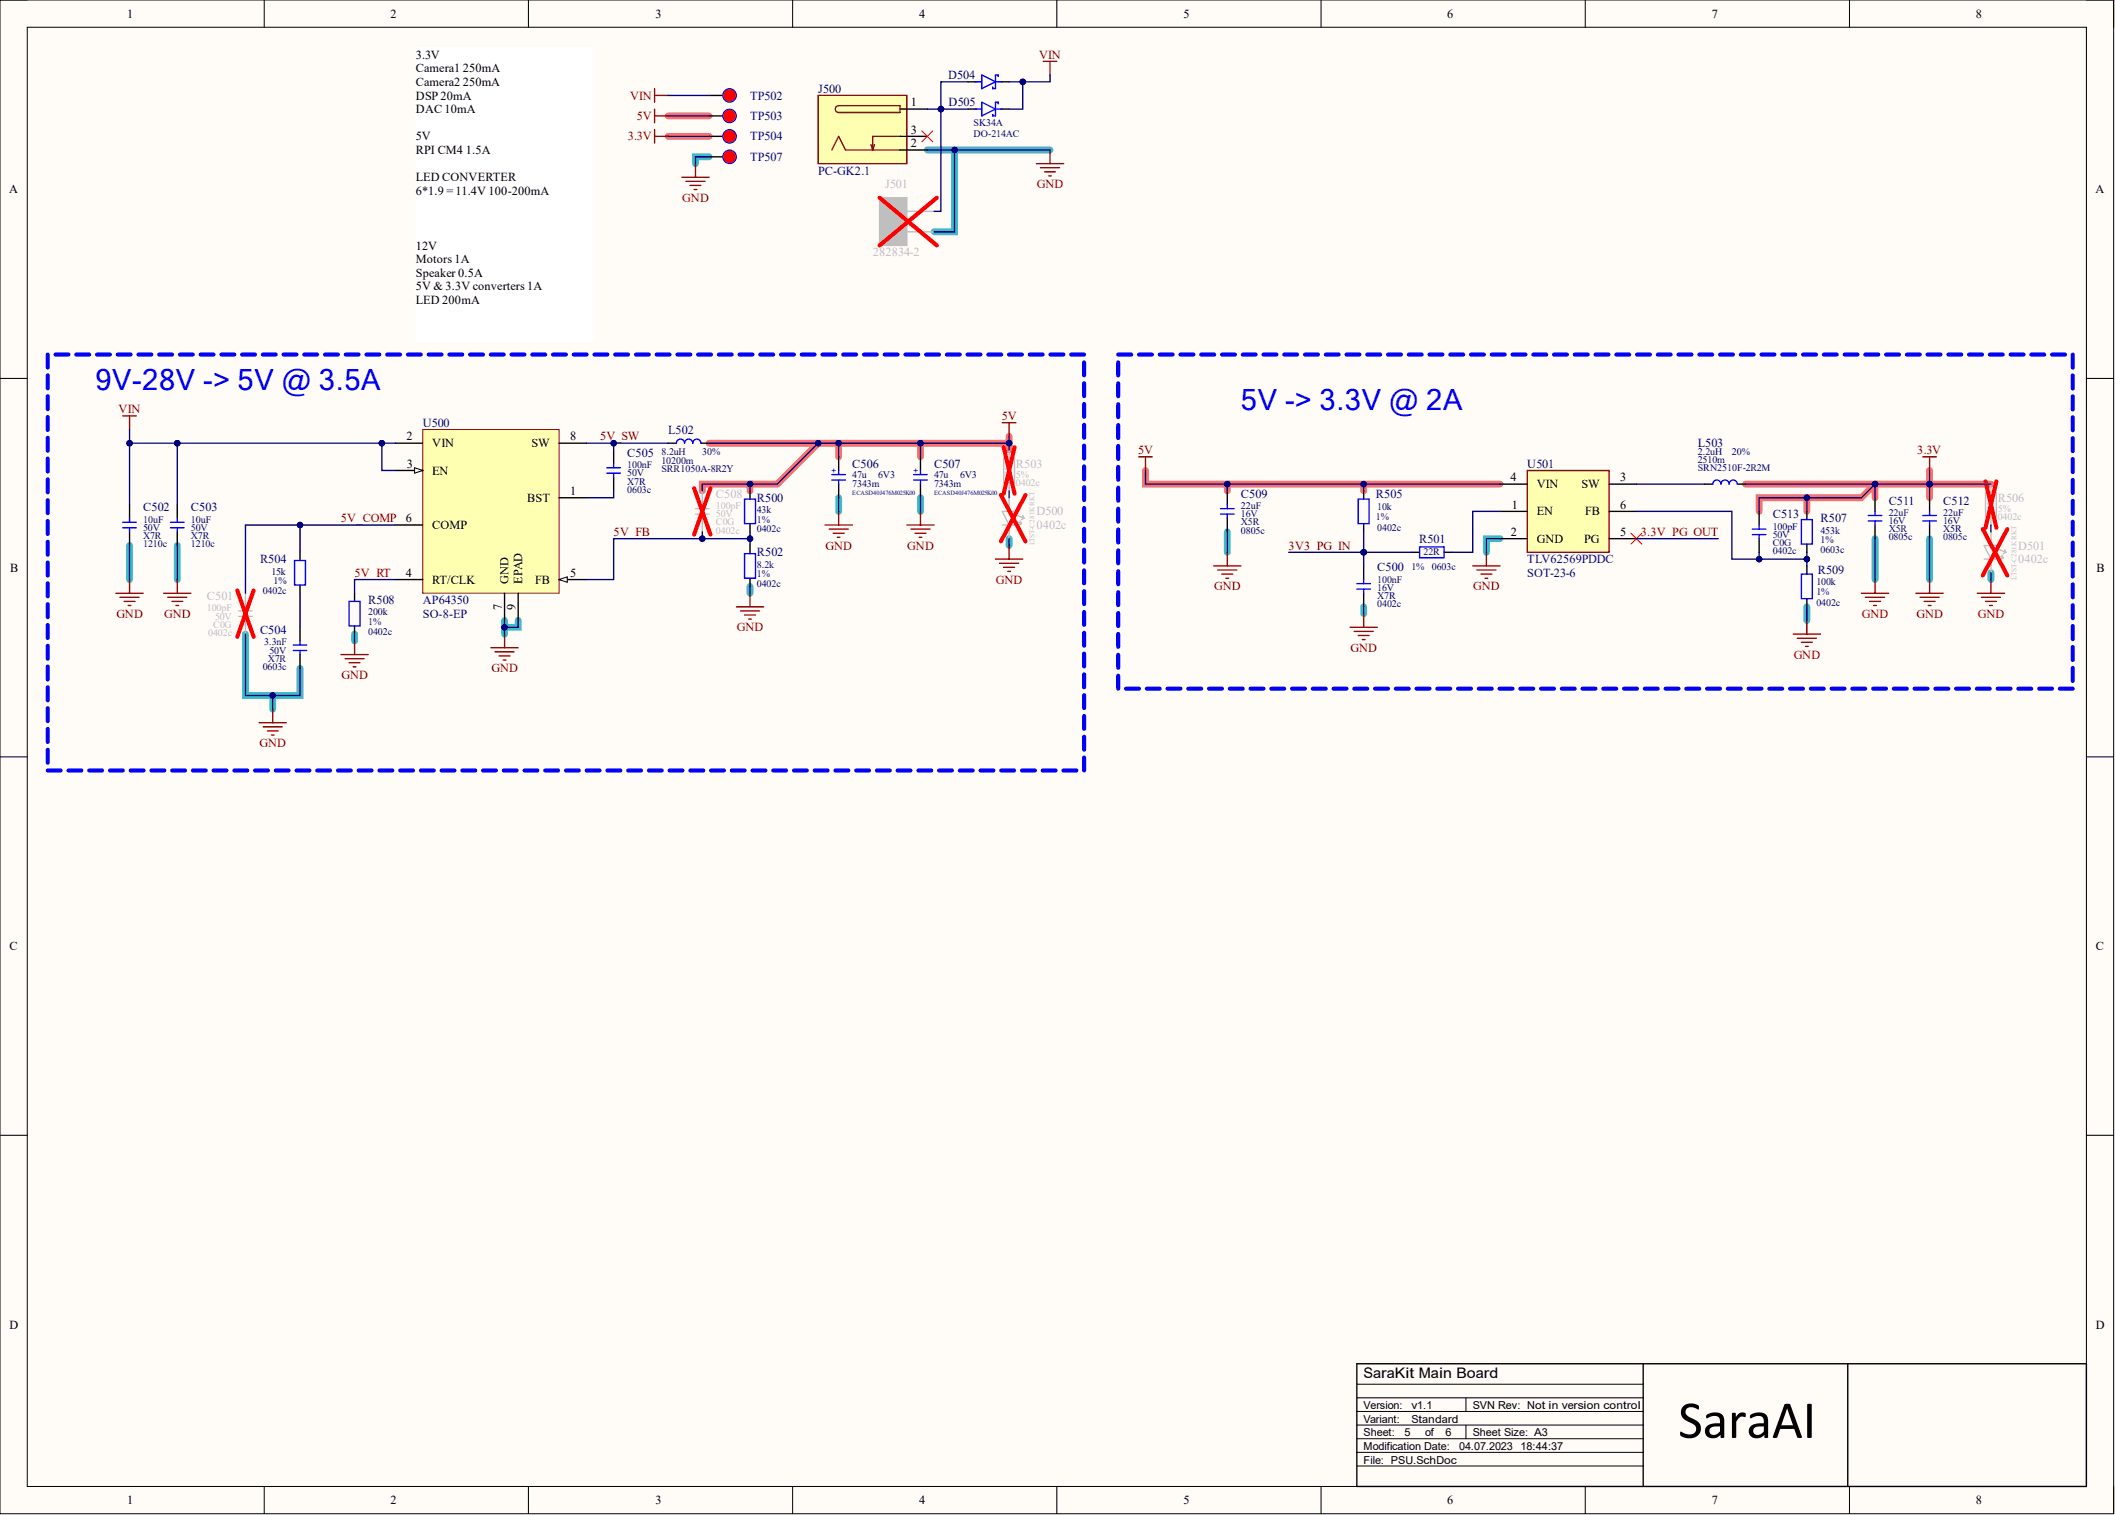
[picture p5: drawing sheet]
<svg xmlns="http://www.w3.org/2000/svg" width="393mm" height="282mm" viewBox="0 0 393 282" stroke-linecap="round" stroke-linejoin="round" font-family="sans-serif">
<path d="M0 0h393.1v281.6h-393.1z" fill-rule="evenodd" fill="#fffcf8"/>
<path d="M0 0h393.1v281.6h-393.1z" fill="none" stroke="#000" stroke-width=".19"/>
<path d="M5.1 5.1h382.9v271.5h-382.9z" fill-rule="evenodd" fill="#fffcf8"/>
<g fill="none" stroke="#000" stroke-width=".19">
<path d="M0 0h5.1M49.1 0v5.1M98.3 0v5.1M147.4 0v5.1M196.6 0v5.1M245.7 0v5.1M294.8 0v5.1M344 0v5.1M388 0h5.1v5.1M5.1 5.1h382.9v271.5h-382.9zM0 70.4h5.1M388 70.4h5.1"/>
<path d="M0 140.8h5.1M388 140.8h5.1M0 211.2h5.1M388 211.2h5.1M252.3 257.5h53.3M49.1 276.6v5M98.3 276.6v5M147.4 276.6v5M196.6 276.6v5M245.7 276.6v5M252.3 260.1h53.3M252.3 262.6h53.3"/>
<path d="M252.3 265.1h53.3M252.3 267.7h53.3M252.3 270.2h53.3M252.3 272.8h53.3M272.6 260.1v2.5M272.6 265.1v2.6M294.8 276.6v5M344 276.6v5M393.1 276.6v5"/>
</g>
<g fill="none" stroke="#3bbbc4" stroke-width="1.3">
<path d="M131.9 29.2h-2.6v1.2M172.5 27.9h22.8M177.5 27.9v15.2h-3.8M156 92.6v2.5M171.2 92.6v2.5M228.3 99v3.8M24.1 101.5v6.3M33 101.5v6.3M45.7 118v11.4h10.1v-5.1M65.9 118v1.2M93.8 115.4v2.6M96.4 115.4v1.3h-2.6"/>
<path d="M139.5 109.1v1.3M187.7 100.2v1.3M253.6 112.9v1.3M279 100.2h-2.6v2.6M336 112.9v2.5M348.7 100.2v7.6M358.9 100.2v7.6M370.3 106.6v1.2M50.7 129.4v2.5"/>
</g>
<g fill="none" stroke="#ff6e6e" stroke-width="1.3">
<path d="M124.3 21.6h7.6M124.3 25.4h7.6M130.6 91.3v-1.2h8.9v1.2M152.2 82.5l-7.6 7.6h-5.1M156 82.5v2.5M171.2 82.5v2.5M187.7 81.2v1.3h-55.8M187.7 82.5v1.2M213 87.5v2.6h15.3v1.2M228.3 90.1h50.7M253.6 90.1v1.2M324.6 90.1h24.1v2.5"/>
<path d="M327.2 95.1v-2.5h8.8v2.5M336 92.6h10.2l2.5-2.5h10.2v2.5M358.9 87.5v2.6h11.4"/>
</g>
<path d="M252.3 253.7h135.7v22.9h-135.7zM305.6 253.7v22.9M343.6 253.7v22.9" fill="none" stroke="#000" stroke-width=".25"/>
<path d="M77.4 8.9h32.9v54.5h-32.9z" fill-rule="evenodd" fill="#fff"/>
<path d="M77.4 8.9h32.9v54.5h-32.9z" fill="none" stroke="#fff" stroke-width=".19"/>
<path d="M284 87.5h15.3v15.3h-15.3z" fill-rule="evenodd" fill="#ffffb2"/>
<g fill="none" stroke="#810000" stroke-width=".25">
<path d="M22.8 77.4h2.6M24.1 77.4v2.5M186.4 78.7h2.5M187.7 78.7v2.5M153.4 97.7h5.1M154.2 98.4h3.5M155 99.2h2M155.7 100h.5M156 95.1v2.6M168.7 97.7h5M169.4 98.4h3.6M170.2 99.2h2"/>
<path d="M170.9 100h.5M171.2 95.1v2.6M211.8 85h2.5M213 85v2.5M284 87.5h15.3v15.3h-15.3zM357.6 85h2.5M358.9 85v2.5M21.6 110.4h5M22.3 111.1h3.6M23.1 111.9h2M23.8 112.7h.5M24.1 107.8v2.6"/>
<path d="M30.4 110.4h5.1M31.2 111.1h3.5M32 111.9h2M32.7 112.7h.5M33 107.8v2.6M137 112.9h5M137.7 113.7h3.6M138.5 114.4h2M139.2 115.2h.5M139.5 110.4v2.5M185.1 104h5.1M185.9 104.8h3.5"/>
<path d="M186.7 105.5h2M187.4 106.3h.5M187.7 101.5v2.5M225.7 105.3h5.1M226.5 106.1h3.5M227.2 106.8h2.1M228 107.6h.5M228.3 102.8v2.5M273.9 105.3h5.1M274.7 106.1h3.5M275.4 106.8h2.1M276.2 107.6h.5"/>
<path d="M276.4 102.8v2.5M333.5 118h5.1M334.3 118.7h3.5M335 119.5h2.1M336 115.4v2.6M346.2 110.4h5.1M346.9 111.1h3.6M347.7 111.9h2M348.5 112.7h.5M348.7 107.8v2.6M356.3 110.4h5.1M357.1 111.1h3.5"/>
<path d="M357.8 111.9h2.1M358.6 112.7h.5M358.9 107.8v2.6M367.7 110.4h5.1M368.5 111.1h3.6M369.3 111.9h2M370 112.7h.5M370.3 107.8v2.6M335.8 120.3h.5"/>
</g>
<g fill="none" stroke="#000" stroke-width=".25">
<path d="M131.9 17.8h2.5M24.1 93.9v2.5M24.1 99v2.5M33 93.9v2.5M33 99v2.5M114.1 83.7v2.6M114.1 88.8v2.5M124.3 82.5h1.5M130.4 82.5h1.5M156 85v2.5M156 90.1v2.5M171.2 85v2.5"/>
<path d="M171.2 90.1v2.5M228.3 91.3v2.6M228.3 96.4v2.6M253.6 91.3v1.6M253.6 97.4v1.6M279 95.1h5M279 90.1h5M299.3 95.1h5M299.3 90.1h5M317 90.1h1.5M323.1 90.1h1.5M327.2 95.1v2.6"/>
<path d="M336 95.1v1.6M348.7 92.6v2.5M348.7 97.7v2.5M358.9 92.6v2.5M358.9 97.7v2.5M279 100.2h5M299.3 100.2h5M327.2 100.2v2.6M336 101.2v1.6M336 105.3v1.5M336 111.4v1.5"/>
</g>
<g fill="none" stroke="#00f" stroke-width=".25">
<path d="M22.8 97.2h2.6M22.8 98.2h2.6M24.1 96.4v.8M24.1 98.2v.8M31.7 97.2h2.5M31.7 98.2h2.5M33 96.4v.8M33 98.2v.8M112.9 87h2.5M112.9 88h2.5M114.1 86.3v.7M114.1 88v.8"/>
<path d="M125.8 82.5a.76 .76 0 0 1 .8-.8 .76 .76 0 0 1 .7 .8 .76 .76 0 0 1 .8-.8 .76 .76 0 0 1 .7 .8 .76 .76 0 0 1 .8-.8 .76 .76 0 0 1 .8 .8M154.7 89.3h2.5M154.7 88.3h2.5M156 87.5v.8M156 89.3v.8M169.9 89.3h2.6M169.9 88.3h2.6M171.2 87.5v.8M171.2 89.3v.8M227 94.6h2.5M227 95.7h2.5M228.3 93.9v.7"/>
<path d="M228.3 95.7v.7M252.6 92.9h2v4.5h-2zM318.5 90.1a.76 .76 0 0 1 .8-.8 .76 .76 0 0 1 .8 .8 .76 .76 0 0 1 .7-.8 .76 .76 0 0 1 .8 .8 .76 .76 0 0 1 .7-.8 .76 .76 0 0 1 .8 .8M325.9 98.4h2.5M325.9 99.5h2.5M327.2 97.7v.7M327.2 99.5v.7M335 96.7h2.1v4.5h-2.1zM347.5 95.9h2.5M347.5 96.9h2.5M348.7 95.1v.8M348.7 96.9v.8"/>
<path d="M357.6 95.9h2.5M357.6 96.9h2.5M358.9 95.1v.8M358.9 96.9v.8M335 106.8h2.1v4.6h-2.1z"/>
</g>
<g fill="none" stroke="#00f" stroke-width=".76">
<path d="M8.9 66v2.4M8.9 69.8v2.5M8.9 73.7v2.4M8.9 77.6v2.4M10.3 66h2.4M14.2 66h2.4M18 66h2.4M21.9 66h2.4M25.7 66h2.5M29.6 66h2.4M33.5 66h2.4M37.3 66h2.4"/>
<path d="M41.2 66h2.4M45 66h2.4M48.9 66h2.4M52.7 66h2.4M56.6 66h2.4M60.4 66h2.4M64.3 66h2.4M68.1 66h2.5M72 66h2.4M75.9 66h2.4M79.7 66h2.4M83.6 66h2.4"/>
<path d="M87.4 66h2.4M91.3 66h2.4M95.1 66h2.4M99 66h2.4M102.8 66h2.4M106.7 66h2.4M110.6 66h2.4M114.4 66h2.4M118.3 66h2.4M122.1 66h2.4M126 66h2.4M129.8 66h2.4"/>
<path d="M133.7 66h2.4M137.5 66h2.4M141.4 66h2.4M145.2 66h2.5M149.1 66h2.4M153 66h2.4M156.8 66h2.4M160.7 66h2.4M164.5 66h2.4M168.4 66h2.4M172.2 66h2.4M176.1 66h2.4"/>
<path d="M179.9 66h2.4M183.8 66h2.4M187.7 66h2.4M191.5 66h2.4M195.4 66h2.4M199.2 66h2.4M201.6 67.4v2.4M201.6 71.3v2.4M201.6 75.2v2.4M201.6 79v2.4M208 66h2.4M208 67.4v2.5"/>
<path d="M208 71.3v2.4M208 75.2v2.4M208 79.1v2.4M211.8 66h2.4M215.7 66h2.4M219.5 66h2.5M223.4 66h2.4M227.3 66h2.4M231.1 66h2.4M235 66h2.4M238.8 66h2.5M242.7 66h2.4"/>
<path d="M246.6 66h2.4M250.4 66h2.4M254.3 66h2.4M258.1 66h2.5M262 66h2.4M265.9 66h2.4M269.7 66h2.4M273.6 66h2.4M277.4 66h2.5M281.3 66h2.4M285.2 66h2.4M289 66h2.4"/>
<path d="M292.9 66h2.4M296.7 66h2.4M300.6 66h2.4M304.5 66h2.4M308.3 66h2.4M312.2 66h2.4M316 66h2.4M319.9 66h2.4M323.7 66h2.5M327.6 66h2.4M331.5 66h2.4M335.3 66h2.4"/>
<path d="M339.2 66h2.4M343.1 66h2.4M346.9 66h2.4M350.8 66h2.4M354.6 66h2.4M358.5 66h2.4M362.4 66h2.4M366.2 66h2.4M370.1 66h2.4M373.9 66h2.4M377.8 66h2.4M381.6 66h2.5"/>
<path d="M385.5 66v2.4M385.5 69.9v2.4M385.5 73.7v2.5M385.5 77.6v2.5M8.9 81.4v2.5M8.9 85.3v2.4M8.9 89.2v2.4M8.9 93.1v2.4M8.9 96.9v2.4M201.6 82.9v2.4M201.6 86.8v2.4M201.6 90.6v2.5"/>
<path d="M201.6 94.5v2.4M201.6 98.4v2.4M208 83v2.4M208 86.9v2.4M208 90.7v2.5M208 94.6v2.4M208 98.5v2.4M385.5 81.5v2.4M385.5 85.4v2.4M385.5 89.3v2.4M385.5 93.2v2.4M385.5 97v2.5"/>
<path d="M8.9 100.8v2.4M8.9 104.7v2.4M8.9 108.5v2.5M8.9 112.4v2.4M8.9 116.3v2.4M201.6 102.2v2.5M201.6 106.1v2.4M201.6 110v2.4M201.6 113.9v2.4M201.6 117.7v2.4M208 102.4v2.4M208 106.3v2.4"/>
<path d="M208 110.2v2.4M208 114v2.5M208 117.9v2.5M385.5 100.9v2.5M385.5 104.8v2.5M385.5 108.7v2.5M385.5 112.6v2.4M385.5 116.5v2.4M8.9 120.1v2.5M8.9 124v2.4M8.9 127.9v2.4M8.9 131.7v2.5"/>
<path d="M8.9 135.6v2.4M8.9 139.5v2.4M201.6 121.6v2.4M201.6 125.5v2.4M201.6 129.3v2.4M201.6 133.2v2.4M201.6 137.1v2.4M208 121.8v2.4M208 125.7v2.4M209.4 128.1h2.4M213.3 128.1h2.4M217.1 128.1h2.4"/>
<path d="M221 128.1h2.4M224.8 128.1h2.5M228.7 128.1h2.4M232.6 128.1h2.4M236.4 128.1h2.4M240.3 128.1h2.4M244.1 128.1h2.5M248 128.1h2.4M251.9 128.1h2.4M255.7 128.1h2.4M259.6 128.1h2.4M263.4 128.1h2.5"/>
<path d="M267.3 128.1h2.4M271.2 128.1h2.4M275 128.1h2.4M278.9 128.1h2.4M282.7 128.1h2.5M286.6 128.1h2.4M290.5 128.1h2.4M294.3 128.1h2.4M298.2 128.1h2.4M302 128.1h2.5M305.9 128.1h2.4M309.8 128.1h2.4"/>
<path d="M313.6 128.1h2.4M317.5 128.1h2.4M321.3 128.1h2.4M325.2 128.1h2.4M329.1 128.1h2.4M332.9 128.1h2.4M336.8 128.1h2.4M340.6 128.1h2.4M344.5 128.1h2.4M348.4 128.1h2.4M352.2 128.1h2.4M356.1 128.1h2.4"/>
<path d="M359.9 128.1h2.5M363.8 128.1h2.4M367.7 128.1h2.4M371.5 128.1h2.4M375.4 128.1h2.4M379.2 128.1h2.4M383.1 128.1h2.4M385.5 120.4v2.4M385.5 124.3v2.4M8.9 143.4h2.4M12.7 143.4h2.4M16.6 143.4h2.4"/>
<path d="M20.4 143.4h2.5M24.3 143.4h2.4M28.2 143.4h2.4M32 143.4h2.4M35.9 143.4h2.4M39.7 143.4h2.4M43.6 143.4h2.4M47.4 143.4h2.4M51.3 143.4h2.4M55.1 143.4h2.4M59 143.4h2.4M62.8 143.4h2.5"/>
<path d="M66.7 143.4h2.4M70.6 143.4h2.4M74.4 143.4h2.4M78.3 143.4h2.4M82.1 143.4h2.4M86 143.4h2.4M89.8 143.4h2.4M93.7 143.4h2.4M97.5 143.4h2.5M101.4 143.4h2.4M105.2 143.4h2.5M109.1 143.4h2.4"/>
<path d="M113 143.4h2.4M116.8 143.4h2.4M120.7 143.4h2.4M124.5 143.4h2.4M128.4 143.4h2.4M132.2 143.4h2.4M136.1 143.4h2.4M139.9 143.4h2.5M143.8 143.4h2.4M147.7 143.4h2.4M151.5 143.4h2.4M155.4 143.4h2.4"/>
<path d="M159.2 143.4h2.4M163.1 143.4h2.4M166.9 143.4h2.4M170.8 143.4h2.4M174.6 143.4h2.5M178.5 143.4h2.4M182.3 143.4h2.5M186.2 143.4h2.4M190.1 143.4h2.4M193.9 143.4h2.4M197.8 143.4h2.4M201.6 140.9v2.5"/>
</g>
<g fill="none" stroke="#c0bfbd" stroke-width=".25">
<path d="M129.3 94.6h2.6M129.3 95.7h2.6M130.6 91.3v3.3M130.6 95.7v3.3M186.4 95.1h2.5l-1.2 2.6zM186.4 97.7h2.5M186.7 85.2h2v4.6h-2zM187.7 83.7v1.5M187.7 89.8v1.5M187.7 92.6v2.5M187.7 97.7v2.5M188.7 96.9l1.3 .5"/>
<path d="M189.2 95.9l1.3 .5M189.7 96.9l.3 .5M190 97.4l-.6 .3M190.2 95.9l.3 .5M190.5 96.4l-.5 .3M369.3 91.6h2v4.6h-2zM370.3 90.1v1.5M370.3 96.2v1.5M370.3 99v2.5M369 101.5h2.5l-1.2 2.5zM369 104h2.5M370.3 104v2.6"/>
<path d="M371.3 103.3l1.3 .5M371.8 102.2l1.3 .6M372.3 103.3l.3 .5M372.6 103.8l-.5 .2M372.8 102.2l.3 .6M373.1 102.8l-.5 .2"/>
</g>
<path d="M129.1 90.8l3 8.7M132.1 90.8l-3 8.7M186.2 92.1l4.5 8.6M186.7 83.2l2 8.6M188.7 83.2l-2 8.6M190.7 92.1l-4.5 8.6M368.8 98.4l4.5 8.7M369.3 89.6l2 8.6M371.3 89.6l-2 8.6M373.3 98.4l-4.5 8.7" fill="none" stroke="#f00" stroke-width=".76"/>
<circle cx="135.7" cy="17.8" r="1.27" fill="#ee031c"/>
<circle cx="135.7" cy="17.8" r="1.27" fill="none" stroke="#00f" stroke-width=".19"/>
<path d="M131.9 21.6h2.5" fill="none" stroke="#000" stroke-width=".25"/>
<circle cx="135.7" cy="21.6" r="1.27" fill="#ee031c"/>
<circle cx="135.7" cy="21.6" r="1.27" fill="none" stroke="#00f" stroke-width=".19"/>
<path d="M131.9 25.4h2.5" fill="none" stroke="#000" stroke-width=".25"/>
<circle cx="135.7" cy="25.4" r="1.27" fill="#ee031c"/>
<circle cx="135.7" cy="25.4" r="1.27" fill="none" stroke="#00f" stroke-width=".19"/>
<path d="M121.7 20.3v2.5M121.7 24.1v2.5M121.7 21.6h2.6M121.7 25.4h2.6" fill="none" stroke="#810000" stroke-width=".25"/>
<path d="M131.9 29.2h2.5" fill="none" stroke="#000" stroke-width=".25"/>
<circle cx="135.7" cy="29.2" r="1.27" fill="#ee031c"/>
<circle cx="135.7" cy="29.2" r="1.27" fill="none" stroke="#00f" stroke-width=".19"/>
<g fill="none" stroke="#810000" stroke-width=".25">
<path d="M121.7 16.5v2.5M121.7 17.8h2.6M194 11.4h2.6M195.3 11.4v2.6M126.8 33h5.1M127.6 33.7h3.5M128.3 34.5h2.1M129.1 35.3h.5M129.3 30.4v2.6M192.7 30.4h5.1M193.5 31.2h3.6M194.3 32h2"/>
<path d="M195 32.7h.5M195.3 27.9v2.5"/>
</g>
<path d="M303.3 99.2l2.1 2M305.4 99.2l-2.1 2" fill="none" stroke="#f00" stroke-width=".19"/>
<path d="M152.2 17.8h16.5v12.6h-16.5z" fill-rule="evenodd" fill="#ffffb2"/>
<path d="M152.2 17.8h16.5v12.6h-16.5z" fill="none" stroke="#810000" stroke-width=".25"/>
<path d="M155.5 19.8l.5-.1h11.4v1.2h-11.4a.63 .63 0 0 1-.6-.4 .63 .63 0 0 1 .1-.7zM154.7 27.9l1.3-2.5 1.2 2.5h10.2M162 26.9l.3 1M162.7 26.9l-.4 1M167.4 25.4h-5.1v2.5" fill="none" stroke="#861903" stroke-width=".25"/>
<path d="M180.1 15.2h1.5M186.2 15.2h1.5M167.4 20.3h5.1M167.4 27.9h5.1M167.4 25.4h5.1M180.1 20.3h1.5M186.2 20.3h1.5" fill="none" stroke="#000" stroke-width=".25"/>
<path d="M171.4 24.4l2.1 2M173.5 24.4l-2.1 2" fill="none" stroke="#f00" stroke-width=".19"/>
<path d="M181.3 15.2h1.3M182.6 14l2.5 1.2-2.5 1.3zM182.6 19l2.5 1.3-2.5 1.3zM185.1 15.2h1.3M185.6 14.2v-.2h-.5v2.5h-.5v-.3M185.6 19.3v-.3h-.5v2.6h-.5v-.3M181.3 20.3h1.3M185.1 20.3h1.3" fill="none" stroke="#00f" stroke-width=".25"/>
<path d="M163.6 36.8h5.1v8.9h-5.1z" fill-rule="evenodd" fill="#c0bfbd"/>
<path d="M163.6 36.8h5.1v8.9h-5.1zM168.7 39.3h5M168.7 43.1h5M44.4 113.7h2.5M44.4 114.7h2.5M45.7 110.4v3.3M45.7 114.7v3.3" fill="none" stroke="#c0bfbd" stroke-width=".25"/>
<path d="M163.6 36.8l10.6 8.9M174.2 36.8l-10.6 8.9M44.1 109.9l3.1 8.6M47.2 109.9l-3.1 8.6" fill="none" stroke="#f00" stroke-width=".76"/>
<path d="M139.5 91.3v1.6M139.5 97.4v1.6M55.8 102.8v1.5M55.8 108.8v1.6M55.8 116.7v2.5M139.5 101.5v1.5M139.5 107.6v1.5M253.6 105.3v2.5M253.6 110.4v2.5M262.5 102.8h1.5M268.6 102.8h1.5M55.8 121.8v2.5" fill="none" stroke="#000" stroke-width=".25"/>
<path d="M138.5 92.9h2v4.5h-2zM54.8 104.3h2v4.5h-2zM55.8 119.2v.8M138.5 103h2v4.6h-2zM252.3 108.6h2.6M252.3 109.6h2.6M253.6 107.8v.8M253.6 109.6v.8M264 101.7h4.6v2.1h-4.6zM54.5 120h2.6M54.5 121h2.6M55.8 121v.8" fill="none" stroke="#00f" stroke-width=".25"/>
<g fill="none" stroke="#810000" stroke-width=".25">
<path d="M65.9 119.2v2.6M93.8 118v2.5M251.1 116.7h5.1M251.8 117.5h3.6M252.6 118.2h2M253.4 119h.5M253.6 114.2v2.5M48.2 134.5h5.1M48.9 135.2h3.6M49.7 136h2M50.5 136.8h.5M50.7 131.9v2.6"/>
<path d="M63.4 121.8h5.1M64.2 122.5h3.5M64.9 123.3h2.1M65.7 124.1h.5M91.3 120.5h5.1M92.1 121.3h3.5M92.8 122h2.1M93.6 122.8h.5"/>
</g>
<path d="M78.6 79.9h25.4v30.5h-25.4z" fill-rule="evenodd" fill="#ffffb2"/>
<path d="M78.6 79.9h25.4v30.5h-25.4z" fill="none" stroke="#810000" stroke-width=".19"/>
<path d="M73.5 82.5h5.1M73.5 87.5h5.1M104 92.6h5.1" fill="none" stroke="#000" stroke-width=".25"/>
<path d="M77.1 87l1.5 .5-1.5 .5z" fill="#f8fcff"/>
<path d="M77.1 87l1.5 .5-1.5 .5z" fill="none" stroke="#000" stroke-width=".19"/>
<path d="M73.5 107.8h5.1M104 107.8h5.1" fill="none" stroke="#000" stroke-width=".25"/>
<path d="M104 107.8l1.5-.5v1z" fill="#f8fcff"/>
<path d="M104 107.8l1.5-.5v1z" fill="none" stroke="#000" stroke-width=".19"/>
<path d="M73.5 97.7h5.1M104 82.5h5.1M65.9 110.4v1.5M65.9 116.5v1.5M93.8 110.4v5M96.4 110.4v5" fill="none" stroke="#000" stroke-width=".25"/>
<path d="M64.9 111.9h2.1v4.6h-2.1z" fill="none" stroke="#00f" stroke-width=".25"/>
<path d="M253.6 90.1v1.2M279 100.2h-2.6v2.6" fill="none" stroke="#000081" stroke-width=".25"/>
<circle cx="253.6" cy="90.1" r=".51" fill="#000081"/>
<circle cx="253.6" cy="90.1" r=".51" fill="none" stroke="#000081" stroke-width=".19"/>
<path d="M228.3 99v3.8M304.3 90.1h12.7M324.6 90.1h24.1v2.5M304.3 100.2h15.3" fill="none" stroke="#000081" stroke-width=".25"/>
<circle cx="348.7" cy="90.1" r=".51" fill="#000081"/>
<circle cx="348.7" cy="90.1" r=".51" fill="none" stroke="#000081" stroke-width=".19"/>
<path d="M348.7 90.1h10.2v2.5" fill="none" stroke="#000081" stroke-width=".25"/>
<circle cx="348.7" cy="90.1" r=".51" fill="#000081"/>
<circle cx="348.7" cy="90.1" r=".51" fill="none" stroke="#000081" stroke-width=".19"/>
<circle cx="358.9" cy="90.1" r=".51" fill="#000081"/>
<circle cx="358.9" cy="90.1" r=".51" fill="none" stroke="#000081" stroke-width=".19"/>
<path d="M327.2 102.8v1.2M348.7 100.2v7.6M358.9 100.2v7.6" fill="none" stroke="#000081" stroke-width=".25"/>
<circle cx="327.2" cy="104" r=".51" fill="#000081"/>
<circle cx="327.2" cy="104" r=".51" fill="none" stroke="#000081" stroke-width=".19"/>
<path d="M336 104v1.3" fill="none" stroke="#000081" stroke-width=".25"/>
<circle cx="336" cy="104" r=".51" fill="#000081"/>
<circle cx="336" cy="104" r=".51" fill="none" stroke="#000081" stroke-width=".19"/>
<path d="M327.2 95.1v-2.5h8.8v2.5M336 112.9v2.5" fill="none" stroke="#000081" stroke-width=".25"/>
<circle cx="336" cy="92.6" r=".51" fill="#000081"/>
<circle cx="336" cy="92.6" r=".51" fill="none" stroke="#000081" stroke-width=".19"/>
<path d="M348.7 90.1l-2.5 2.5h-10.2" fill="none" stroke="#000081" stroke-width=".25"/>
<circle cx="336" cy="92.6" r=".51" fill="#000081"/>
<circle cx="336" cy="92.6" r=".51" fill="none" stroke="#000081" stroke-width=".19"/>
<circle cx="348.7" cy="90.1" r=".51" fill="#000081"/>
<circle cx="348.7" cy="90.1" r=".51" fill="none" stroke="#000081" stroke-width=".19"/>
<path d="M358.9 87.5v2.6" fill="none" stroke="#000081" stroke-width=".25"/>
<circle cx="358.9" cy="90.1" r=".51" fill="#000081"/>
<circle cx="358.9" cy="90.1" r=".51" fill="none" stroke="#000081" stroke-width=".19"/>
<path d="M358.9 90.1h11.4M370.3 97.7v1.3M370.3 106.6v1.2" fill="none" stroke="#000081" stroke-width=".25"/>
<circle cx="358.9" cy="90.1" r=".51" fill="#000081"/>
<circle cx="358.9" cy="90.1" r=".51" fill="none" stroke="#000081" stroke-width=".19"/>
<path d="M24.1 101.5v6.3M33 101.5v6.3M139.5 100.2v1.3" fill="none" stroke="#000081" stroke-width=".25"/>
<circle cx="139.5" cy="100.2" r=".51" fill="#000081"/>
<circle cx="139.5" cy="100.2" r=".51" fill="none" stroke="#000081" stroke-width=".19"/>
<path d="M130.6 99v1.2M139.5 109.1v1.3" fill="none" stroke="#000081" stroke-width=".25"/>
<circle cx="130.6" cy="100.2" r=".51" fill="#000081"/>
<circle cx="130.6" cy="100.2" r=".51" fill="none" stroke="#000081" stroke-width=".19"/>
<path d="M130.6 91.3v-1.2h8.9v1.2" fill="none" stroke="#000081" stroke-width=".25"/>
<circle cx="139.5" cy="90.1" r=".51" fill="#000081"/>
<circle cx="139.5" cy="90.1" r=".51" fill="none" stroke="#000081" stroke-width=".19"/>
<path d="M152.2 82.5l-7.6 7.6h-5.1" fill="none" stroke="#000081" stroke-width=".25"/>
<circle cx="139.5" cy="90.1" r=".51" fill="#000081"/>
<circle cx="139.5" cy="90.1" r=".51" fill="none" stroke="#000081" stroke-width=".19"/>
<circle cx="152.2" cy="82.5" r=".51" fill="#000081"/>
<circle cx="152.2" cy="82.5" r=".51" fill="none" stroke="#000081" stroke-width=".19"/>
<path d="M156 92.6v2.5M171.2 92.6v2.5M187.7 82.5v1.2" fill="none" stroke="#000081" stroke-width=".25"/>
<circle cx="187.7" cy="82.5" r=".51" fill="#000081"/>
<circle cx="187.7" cy="82.5" r=".51" fill="none" stroke="#000081" stroke-width=".19"/>
<path d="M124.3 17.8h7.6M124.3 21.6h7.6M124.3 25.4h7.6M131.9 29.2h-2.6v1.2M187.7 91.3v1.3M213 87.5v2.6h15.3v1.2M187.7 100.2v1.3" fill="none" stroke="#000081" stroke-width=".25"/>
<circle cx="228.3" cy="90.1" r=".51" fill="#000081"/>
<circle cx="228.3" cy="90.1" r=".51" fill="none" stroke="#000081" stroke-width=".19"/>
<path d="M180.1 15.2h-5.1v5.1h5.1" fill="none" stroke="#000081" stroke-width=".25"/>
<circle cx="175" cy="20.3" r=".51" fill="#000081"/>
<circle cx="175" cy="20.3" r=".51" fill="none" stroke="#000081" stroke-width=".19"/>
<path d="M172.5 27.9h22.8" fill="none" stroke="#000081" stroke-width=".25"/>
<circle cx="177.5" cy="27.9" r=".51" fill="#000081"/>
<circle cx="177.5" cy="27.9" r=".51" fill="none" stroke="#000081" stroke-width=".19"/>
<path d="M195.3 14v1.2h-7.6" fill="none" stroke="#000081" stroke-width=".25"/>
<circle cx="190.2" cy="15.2" r=".51" fill="#000081"/>
<circle cx="190.2" cy="15.2" r=".51" fill="none" stroke="#000081" stroke-width=".19"/>
<path d="M190.2 15.2v5.1h-2.5" fill="none" stroke="#000081" stroke-width=".25"/>
<circle cx="190.2" cy="15.2" r=".51" fill="#000081"/>
<circle cx="190.2" cy="15.2" r=".51" fill="none" stroke="#000081" stroke-width=".19"/>
<path d="M172.5 20.3h2.5" fill="none" stroke="#000081" stroke-width=".25"/>
<circle cx="175" cy="20.3" r=".51" fill="#000081"/>
<circle cx="175" cy="20.3" r=".51" fill="none" stroke="#000081" stroke-width=".19"/>
<path d="M175 20.3v19h-1.3" fill="none" stroke="#000081" stroke-width=".25"/>
<circle cx="175" cy="20.3" r=".51" fill="#000081"/>
<circle cx="175" cy="20.3" r=".51" fill="none" stroke="#000081" stroke-width=".19"/>
<path d="M177.5 27.9v15.2h-3.8" fill="none" stroke="#000081" stroke-width=".25"/>
<circle cx="177.5" cy="27.9" r=".51" fill="#000081"/>
<circle cx="177.5" cy="27.9" r=".51" fill="none" stroke="#000081" stroke-width=".19"/>
<path d="M114.1 91.3v1.3h-5M114.1 82.5v1.2" fill="none" stroke="#000081" stroke-width=".25"/>
<circle cx="114.1" cy="82.5" r=".51" fill="#000081"/>
<circle cx="114.1" cy="82.5" r=".51" fill="none" stroke="#000081" stroke-width=".19"/>
<path d="M109.1 82.5h15.2" fill="none" stroke="#000081" stroke-width=".25"/>
<circle cx="114.1" cy="82.5" r=".51" fill="#000081"/>
<circle cx="114.1" cy="82.5" r=".51" fill="none" stroke="#000081" stroke-width=".19"/>
<path d="M156 82.5v2.5" fill="none" stroke="#000081" stroke-width=".25"/>
<circle cx="156" cy="82.5" r=".51" fill="#000081"/>
<circle cx="156" cy="82.5" r=".51" fill="none" stroke="#000081" stroke-width=".19"/>
<path d="M171.2 82.5v2.5" fill="none" stroke="#000081" stroke-width=".25"/>
<circle cx="171.2" cy="82.5" r=".51" fill="#000081"/>
<circle cx="171.2" cy="82.5" r=".51" fill="none" stroke="#000081" stroke-width=".19"/>
<path d="M187.7 81.2v1.3h-55.8" fill="none" stroke="#000081" stroke-width=".25"/>
<circle cx="187.7" cy="82.5" r=".51" fill="#000081"/>
<circle cx="187.7" cy="82.5" r=".51" fill="none" stroke="#000081" stroke-width=".19"/>
<circle cx="171.2" cy="82.5" r=".51" fill="#000081"/>
<circle cx="171.2" cy="82.5" r=".51" fill="none" stroke="#000081" stroke-width=".19"/>
<circle cx="156" cy="82.5" r=".51" fill="#000081"/>
<circle cx="156" cy="82.5" r=".51" fill="none" stroke="#000081" stroke-width=".19"/>
<circle cx="152.2" cy="82.5" r=".51" fill="#000081"/>
<circle cx="152.2" cy="82.5" r=".51" fill="none" stroke="#000081" stroke-width=".19"/>
<path d="M24.1 82.5v11.4" fill="none" stroke="#000081" stroke-width=".25"/>
<circle cx="24.1" cy="82.5" r=".51" fill="#000081"/>
<circle cx="24.1" cy="82.5" r=".51" fill="none" stroke="#000081" stroke-width=".19"/>
<path d="M33 82.5v11.4" fill="none" stroke="#000081" stroke-width=".25"/>
<circle cx="33" cy="82.5" r=".51" fill="#000081"/>
<circle cx="33" cy="82.5" r=".51" fill="none" stroke="#000081" stroke-width=".19"/>
<path d="M73.5 97.7h-17.7v5.1M73.5 107.8h-7.6v2.6" fill="none" stroke="#000081" stroke-width=".25"/>
<circle cx="55.8" cy="97.7" r=".51" fill="#000081"/>
<circle cx="55.8" cy="97.7" r=".51" fill="none" stroke="#000081" stroke-width=".19"/>
<path d="M55.8 97.7h-10.1v12.7" fill="none" stroke="#000081" stroke-width=".25"/>
<circle cx="55.8" cy="97.7" r=".51" fill="#000081"/>
<circle cx="55.8" cy="97.7" r=".51" fill="none" stroke="#000081" stroke-width=".19"/>
<path d="M55.8 110.4v6.3M50.7 129.4v2.5" fill="none" stroke="#000081" stroke-width=".25"/>
<circle cx="50.7" cy="129.4" r=".51" fill="#000081"/>
<circle cx="50.7" cy="129.4" r=".51" fill="none" stroke="#000081" stroke-width=".19"/>
<path d="M93.8 115.4v2.6" fill="none" stroke="#000081" stroke-width=".25"/>
<circle cx="93.8" cy="116.7" r=".51" fill="#000081"/>
<circle cx="93.8" cy="116.7" r=".51" fill="none" stroke="#000081" stroke-width=".19"/>
<path d="M71 82.5h2.5" fill="none" stroke="#000081" stroke-width=".25"/>
<circle cx="71" cy="82.5" r=".51" fill="#000081"/>
<circle cx="71" cy="82.5" r=".51" fill="none" stroke="#000081" stroke-width=".19"/>
<path d="M24.1 79.9v2.6h46.9v5h2.5" fill="none" stroke="#000081" stroke-width=".25"/>
<circle cx="24.1" cy="82.5" r=".51" fill="#000081"/>
<circle cx="24.1" cy="82.5" r=".51" fill="none" stroke="#000081" stroke-width=".19"/>
<circle cx="33" cy="82.5" r=".51" fill="#000081"/>
<circle cx="33" cy="82.5" r=".51" fill="none" stroke="#000081" stroke-width=".19"/>
<circle cx="71" cy="82.5" r=".51" fill="#000081"/>
<circle cx="71" cy="82.5" r=".51" fill="none" stroke="#000081" stroke-width=".19"/>
<path d="M139.5 99v1.2h-25.4v7.6h-5" fill="none" stroke="#000081" stroke-width=".25"/>
<circle cx="130.6" cy="100.2" r=".51" fill="#000081"/>
<circle cx="130.6" cy="100.2" r=".51" fill="none" stroke="#000081" stroke-width=".19"/>
<circle cx="139.5" cy="100.2" r=".51" fill="#000081"/>
<circle cx="139.5" cy="100.2" r=".51" fill="none" stroke="#000081" stroke-width=".19"/>
<path d="M253.6 102.8v2.5M253.6 112.9v1.3" fill="none" stroke="#000081" stroke-width=".25"/>
<circle cx="253.6" cy="102.8" r=".51" fill="#000081"/>
<circle cx="253.6" cy="102.8" r=".51" fill="none" stroke="#000081" stroke-width=".19"/>
<path d="M239.7 102.8h13.9" fill="none" stroke="#000081" stroke-width=".25"/>
<circle cx="253.6" cy="102.8" r=".51" fill="#000081"/>
<circle cx="253.6" cy="102.8" r=".51" fill="none" stroke="#000081" stroke-width=".19"/>
<path d="M228.3 90.1h50.7" fill="none" stroke="#000081" stroke-width=".25"/>
<circle cx="253.6" cy="90.1" r=".51" fill="#000081"/>
<circle cx="253.6" cy="90.1" r=".51" fill="none" stroke="#000081" stroke-width=".19"/>
<circle cx="228.3" cy="90.1" r=".51" fill="#000081"/>
<circle cx="228.3" cy="90.1" r=".51" fill="none" stroke="#000081" stroke-width=".19"/>
<path d="M304.3 95.1h17.8v8.9h13.9v-1.2" fill="none" stroke="#000081" stroke-width=".25"/>
<circle cx="327.2" cy="104" r=".51" fill="#000081"/>
<circle cx="327.2" cy="104" r=".51" fill="none" stroke="#000081" stroke-width=".19"/>
<circle cx="336" cy="104" r=".51" fill="#000081"/>
<circle cx="336" cy="104" r=".51" fill="none" stroke="#000081" stroke-width=".19"/>
<path d="M253.6 99v3.8h8.9" fill="none" stroke="#000081" stroke-width=".25"/>
<circle cx="253.6" cy="102.8" r=".51" fill="#000081"/>
<circle cx="253.6" cy="102.8" r=".51" fill="none" stroke="#000081" stroke-width=".19"/>
<path d="M279 95.1h-5.1v7.7h-3.8M45.7 118v11.4h10.1v-5.1" fill="none" stroke="#000081" stroke-width=".25"/>
<circle cx="50.7" cy="129.4" r=".51" fill="#000081"/>
<circle cx="50.7" cy="129.4" r=".51" fill="none" stroke="#000081" stroke-width=".19"/>
<path d="M96.4 115.4v1.3h-2.6" fill="none" stroke="#000081" stroke-width=".25"/>
<circle cx="93.8" cy="116.7" r=".51" fill="#000081"/>
<circle cx="93.8" cy="116.7" r=".51" fill="none" stroke="#000081" stroke-width=".19"/>
<path d="M65.9 118v1.2" fill="none" stroke="#000081" stroke-width=".25"/>
<text font-size="10" x="312.1" y="267.5">SaraAI</text>
<g font-size="5.4" fill="#00f">
<text x="17.8" y="72.5">9V-28V -&gt; 5V @ 3.5A</text>
<text x="230.8" y="76.3">5V -&gt; 3.3V @ 2A</text>
</g>
<text font-size="2.7" x="253.6" y="256.4">SaraKit Main Board</text>
<g font-size="2.3">
<text x="23.7" y="3.3">1</text>
<text x="72.6" y="3.3">2</text>
<text x="121.9" y="3.3">3</text>
<text x="170.9" y="3.3">4</text>
<text x="220.1" y="3.3">5</text>
<text x="269.2" y="3.3">6</text>
<text x="318.4" y="3.3">7</text>
<text x="367.5" y="3.3">8</text>
<text x="77.4" y="10.9">3.3V</text>
<text x="77.4" y="13.4">Camera1</text>
<text x="77.4" y="16">Camera2</text>
<text x="86.1" y="13.4">250mA</text>
<text x="86.1" y="16">250mA</text>
<text x="77.4" y="18.5">DSP20mA</text>
<text x="77.4" y="21.1">DAC 10mA</text>
<text x="169.4" y="19.8">1</text>
<text x="77.4" y="26.1">5V</text>
<text x="77.4" y="28.7">RPI CM4</text>
<text x="86.6" y="28.7">1.5A</text>
<text x="169.4" y="27.4">2</text>
<text x="169.4" y="24.9">3</text>
<text x="1.7" y="35.9">A</text>
<text x="77.4" y="33.7">LED CONVERTER</text>
<text x="389.7" y="35.9">A</text>
<text x="77.4" y="36.3">6*1.9 = 11.4V 100-200mA</text>
<text x="77.4" y="46.4">12V</text>
<text x="77.4" y="49">Motors 1A</text>
<text x="77.4" y="51.5">Speaker 0.5A</text>
<text x="77.4" y="54">5V &amp; 3.3V converters 1A</text>
<text x="77.4" y="56.6">LED 200mA</text>
<text x="75.6" y="82">2</text>
<text x="80.4" y="83.2">VIN</text>
<text x="98.8" y="83.2">SW</text>
<text x="106" y="82">8</text>
<text x="75.7" y="87">3</text>
<text x="80.4" y="88.3">EN</text>
<text x="280.9" y="89.6">4</text>
<text x="301.3" y="89.6">3</text>
<text x="98.1" y="93.4">BST</text>
<text x="106" y="92.1">1</text>
<text x="281.2" y="94.6">1</text>
<text x="285.8" y="95.9">EN</text>
<text x="285.8" y="90.8">VIN</text>
<text x="294.1" y="90.8">SW</text>
<text x="294.8" y="95.9">FB</text>
<text x="301.3" y="94.6">6</text>
<text x="75.5" y="97.2">6</text>
<text x="80.4" y="98.4">COMP</text>
<text x="281" y="99.7">2</text>
<text x="285.8" y="101">GND</text>
<text x="294.6" y="101">PG</text>
<text x="301.3" y="99.7">5</text>
<text x="1.9" y="106.4">B</text>
<text x="75.5" y="107.3">4</text>
<text x="106" y="107.3">5</text>
<text x="389.9" y="106.4">B</text>
<text x="80.4" y="108.6">RT/CLK</text>
<text x="93.3" y="113.4" transform="rotate(-90 93.3 113.4)">7</text>
<text x="94.6" y="108.6" transform="rotate(-90 94.6 108.6)">GND</text>
<text x="95.9" y="113.4" transform="rotate(-90 95.9 113.4)">9</text>
<text x="97.1" y="108.6" transform="rotate(-90 97.1 108.6)">EPAD</text>
<text x="99.5" y="108.6">FB</text>
<text x="1.8" y="176.8">C</text>
<text x="389.8" y="176.8">C</text>
<text x="1.8" y="247.2">D</text>
<text x="389.8" y="247.2">D</text>
<text x="23.7" y="279.9">1</text>
<text x="72.6" y="279.9">2</text>
<text x="121.9" y="279.9">3</text>
<text x="170.9" y="279.9">4</text>
<text x="220.1" y="279.9">5</text>
<text x="269.2" y="279.9">6</text>
<text x="318.4" y="279.9">7</text>
<text x="367.5" y="279.9">8</text>
</g>
<g font-size="2.3" fill="#810000">
<text x="193.3" y="10.9">VIN</text>
<text x="117.2" y="18.5">VIN</text>
<text x="118.4" y="22.3">5V</text>
<text x="116.7" y="26.1">3.3V</text>
<text x="192.8" y="35">GND</text>
<text x="126.9" y="37.5">GND</text>
<text x="22.1" y="76.9">VIN</text>
<text x="111.6" y="82">5V_SW</text>
<text x="186.3" y="78.1">5V</text>
<text x="211.7" y="84.5">5V</text>
<text x="356.6" y="84.5">3.3V</text>
<text x="63.4" y="97.2">5V_COMP</text>
<text x="114.1" y="99.7">5V_FB</text>
<text x="305.2" y="99.7">3.3V_PG_OUT</text>
<text x="65.9" y="107.3">5V_RT</text>
<text x="153.5" y="102.2">GND</text>
<text x="168.7" y="102.2">GND</text>
<text x="239.7" y="102.2">3V3_PG_IN</text>
<text x="185.2" y="108.6">GND</text>
<text x="225.8" y="109.9">GND</text>
<text x="274" y="109.9">GND</text>
<text x="21.6" y="114.9">GND</text>
<text x="30.5" y="114.9">GND</text>
<text x="137" y="117.5">GND</text>
<text x="346.3" y="114.9">GND</text>
<text x="356.4" y="114.9">GND</text>
<text x="367.8" y="114.9">GND</text>
<text x="91.4" y="125.1">GND</text>
<text x="251.2" y="121.3">GND</text>
<text x="333.6" y="122.5">GND</text>
<text x="63.5" y="126.4">GND</text>
<text x="48.3" y="139">GND</text>
</g>
<g font-size="2.3" fill="#000081">
<text x="152.2" y="17.2">J500</text>
<text x="176.3" y="14.7">D504</text>
<text x="139.5" y="18.5">TP502</text>
<text x="139.5" y="22.3">TP503</text>
<text x="176.4" y="19.8">D505</text>
<text x="139.5" y="26.1">TP504</text>
<text x="139.5" y="29.9">TP507</text>
<text x="152.2" y="32.5">PC-GK2.1</text>
<text x="78.6" y="79.4">U500</text>
<text x="124.3" y="80.7">L502</text>
<text x="315.7" y="83.2">L503</text>
<text x="116.7" y="85">C505</text>
<text x="158.5" y="87">C506</text>
<text x="173.7" y="87">C507</text>
<text x="284" y="87">U501</text>
<text x="26.6" y="95.1">C502</text>
<text x="35.5" y="95.1">C503</text>
<text x="140.8" y="93.4">R500</text>
<text x="230.8" y="92.6">C509</text>
<text x="255.9" y="92.6">R505</text>
<text x="351.3" y="93.9">C511</text>
<text x="361.4" y="93.9">C512</text>
<text x="263.9" y="101">R501</text>
<text x="329.7" y="96.4">C513</text>
<text x="338.6" y="97.2">R507</text>
<text x="48.4" y="104.8">R504</text>
<text x="140.8" y="103.5">R502</text>
<text x="256.2" y="106.3">C500</text>
<text x="284" y="104.8">TLV62569PDDC</text>
<text x="284" y="107.3">SOT-23-6</text>
<text x="338.1" y="106.8">R509</text>
<text x="68.5" y="112.4">R508</text>
<text x="78.6" y="112.4">AP64350</text>
<text x="48.4" y="118">C504</text>
<text x="78.6" y="114.9">SO-8-EP</text>
</g>
<g font-size="2.3" fill="#c0bfbd">
<text x="164.6" y="35">J501</text>
<text x="166" y="40.1">1</text>
<text x="162.3" y="47.7">282834-2</text>
<text x="165.9" y="43.9">2</text>
<text x="188.9" y="87">R503</text>
<text x="133.1" y="92.6">C508</text>
<text x="192.7" y="95.9">D500</text>
<text x="371.5" y="93.4">R506</text>
<text x="192.7" y="98.4">0402c</text>
<text x="375.4" y="104.8">0402c</text>
<text x="375.4" y="102.2">D501</text>
<text x="38.5" y="111.6">C501</text>
</g>
<g font-size="2">
<text x="253.6" y="262.2">Version:</text>
<text x="262.5" y="262.2">v1.1</text>
<text x="273.9" y="262.2">SVN Rev: Not in version control</text>
<text x="253.6" y="267.3">Sheet:</text>
<text x="253.6" y="269.8">Modification Date:</text>
<text x="253.6" y="264.7">Variant:</text>
<text x="261.2" y="267.3">5</text>
<text x="262.5" y="264.7">Standard</text>
<text x="265" y="267.3">of</text>
<text x="268.8" y="267.3">6</text>
<text x="271.4" y="269.8">04.07.2023</text>
<text x="273.9" y="267.3">Sheet Size: A3</text>
<text x="282.8" y="269.8">18:44:37</text>
<text x="253.6" y="272.3">File: PSU.SchDoc</text>
</g>
<g font-size="1.9" fill="#000081">
<text x="181.1" y="23.4">SK34A</text>
<text x="181.1" y="25.5">DO-214AC</text>
<text x="116.7" y="87.1">100nF</text>
<text x="116.7" y="88.6">50V</text>
<text x="123" y="84.6">8.2uH</text>
<text x="123" y="87.9">SRR1050A-8R2Y</text>
<text x="123" y="86.3">10200m</text>
<text x="130.6" y="84.6">30%</text>
<text x="158.5" y="88.9">47u</text>
<text x="163.3" y="88.9">6V3</text>
<text x="173.7" y="88.9">47u</text>
<text x="178.5" y="88.9">6V3</text>
<text x="315.7" y="84.6">2.2uH</text>
<text x="315.7" y="87.6">SRN2510F-2R2M</text>
<text x="315.7" y="86.1">2510m</text>
<text x="322.1" y="84.6">20%</text>
<text x="116.7" y="90.2">X7R</text>
<text x="116.7" y="91.7">0603c</text>
<text x="140.8" y="95.5">43k</text>
<text x="158.5" y="90.7">7343m</text>
<text x="173.7" y="90.7">7343m</text>
<text x="230.8" y="94.7">22uF</text>
<text x="256.2" y="95">10k</text>
<text x="351.3" y="96">22uF</text>
<text x="361.4" y="96">22uF</text>
<text x="26.6" y="100.3">X7R</text>
<text x="26.6" y="101.8">1210c</text>
<text x="26.6" y="97.3">10uF</text>
<text x="26.6" y="98.8">50V</text>
<text x="35.5" y="100.3">X7R</text>
<text x="35.5" y="101.8">1210c</text>
<text x="35.5" y="97.3">10uF</text>
<text x="35.5" y="98.8">50V</text>
<text x="140.8" y="99">0402c</text>
<text x="140.8" y="97.3">1%</text>
<text x="230.8" y="97.8">X5R</text>
<text x="230.8" y="99.3">0805c</text>
<text x="230.8" y="96.2">16V</text>
<text x="255.9" y="96.8">1%</text>
<text x="256.2" y="98.8">0402c</text>
<text x="329.7" y="101.6">C0G</text>
<text x="329.7" y="98.5">100pF</text>
<text x="329.7" y="100.1">50V</text>
<text x="338.6" y="101.1">1%</text>
<text x="338.6" y="99.3">453k</text>
<text x="351.3" y="99">X5R</text>
<text x="351.3" y="100.6">0805c</text>
<text x="351.3" y="97.5">16V</text>
<text x="361.4" y="99">X5R</text>
<text x="361.4" y="100.6">0805c</text>
<text x="361.4" y="97.5">16V</text>
<text x="50.5" y="106.9">15k</text>
<text x="140.8" y="107.4">1%</text>
<text x="140.8" y="105.6">8.2k</text>
<text x="262.5" y="106.1">1%</text>
<text x="264.8" y="103.3">22R</text>
<text x="266.3" y="106.1">0603c</text>
<text x="329.7" y="103.1">0402c</text>
<text x="338.6" y="102.8">0603c</text>
<text x="48.9" y="110.5">0402c</text>
<text x="50.9" y="108.7">1%</text>
<text x="140.8" y="109.2">0402c</text>
<text x="256.2" y="111.5">X7R</text>
<text x="256.2" y="113">0402c</text>
<text x="256.2" y="108.4">100nF</text>
<text x="256.2" y="109.9">16V</text>
<text x="337.8" y="112.7">0402c</text>
<text x="337.8" y="110.7">1%</text>
<text x="337.8" y="108.9">100k</text>
<text x="68.5" y="118.1">0402c</text>
<text x="68.5" y="116.3">1%</text>
<text x="68.5" y="114.5">200k</text>
<text x="48.9" y="124.7">0603c</text>
<text x="49.1" y="120.1">3.3nF</text>
<text x="49.8" y="123.1">X7R</text>
<text x="50.1" y="121.6">50V</text>
</g>
<g font-size="1.9" fill="#c0bfbd">
<text x="188.3" y="88.5" transform="rotate(-90 188.3 88.5)">1k</text>
<text x="188.9" y="88.9">5%</text>
<text x="133.1" y="94.7">100pF</text>
<text x="188.9" y="90.4">0402c</text>
<text x="370.9" y="94.8" transform="rotate(-90 370.9 94.8)">1k</text>
<text x="371.5" y="95.2">5%</text>
<text x="133.1" y="97.8">C0G</text>
<text x="133.1" y="99.3">0402c</text>
<text x="133.1" y="96.2">50V</text>
<text x="371.5" y="96.8">0402c</text>
<text x="38.5" y="113.8">100pF</text>
<text x="38.7" y="118.3">0402c</text>
<text x="39.6" y="116.8">C0G</text>
<text x="40" y="115.3">50V</text>
</g>
<g font-size="1.6" fill="#00f">
<text x="154.5" y="87" transform="rotate(90 154.5 87)">+</text>
<text x="169.8" y="87" transform="rotate(90 169.8 87)">+</text>
</g>
<g font-size="1.4" fill="#c0bfbd">
<text x="192.4" y="101.5" transform="rotate(-90 192.4 101.5)">LTST-C281KRKT</text>
<text x="375" y="107.8" transform="rotate(-90 375 107.8)">LTST-C281KRKT</text>
</g>
<g font-size="1.2" fill="#000081">
<text x="158.5" y="92.1">ECASD40J476M025K00</text>
<text x="173.7" y="92.1">ECASD40J476M025K00</text>
</g>
</svg>
